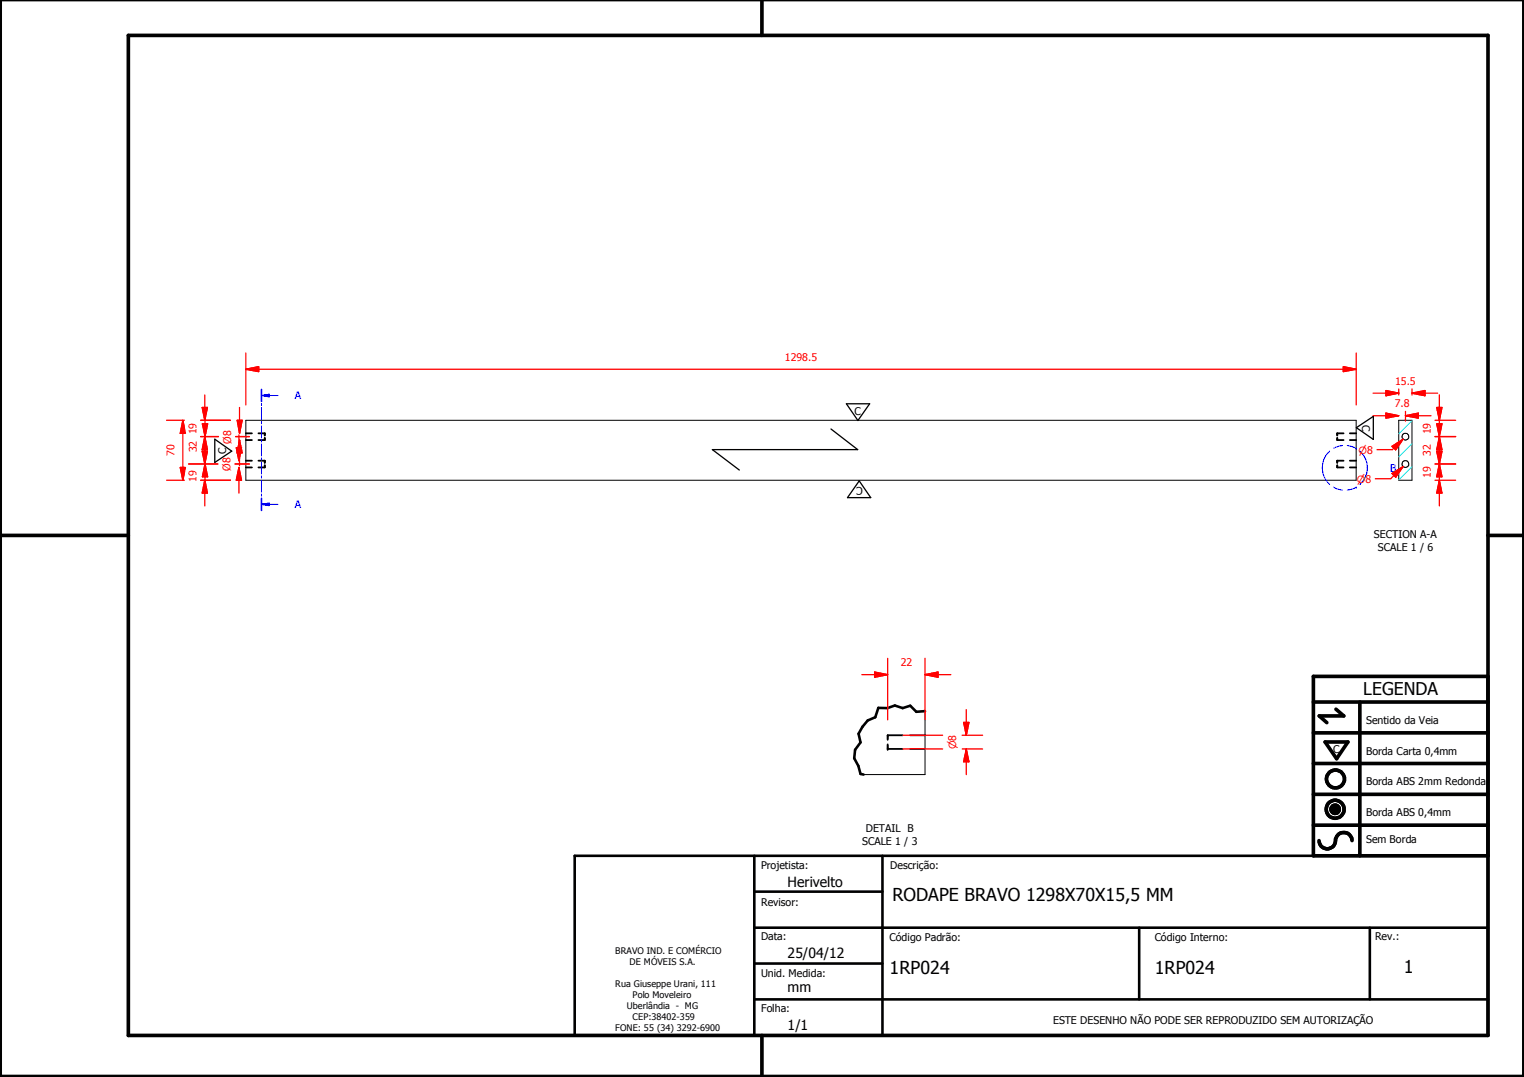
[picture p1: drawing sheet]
<svg xmlns="http://www.w3.org/2000/svg" width="297mm" height="210mm" viewBox="0 0 297 210" stroke-linecap="round" stroke-linejoin="round" font-family="sans-serif">
<g fill="#000">
<circle cx="51.6" cy="84.5" r=".18"/>
<circle cx="51.6" cy="89.8" r=".18"/>
<circle cx="260.6" cy="89.8" r=".18"/>
<circle cx="260.6" cy="84.5" r=".18"/>
<circle cx="173" cy="146" r=".18"/>
</g>
<g fill="none" stroke="#000" stroke-width=".35">
<path d="M47.9 89.8h1.2M47.9 91.1h1.2M47.9 84.5h1.2M47.9 85.8h1.2M50.4 84.5h1.2v.4M50.4 89.8h1.2v.4M51.6 85.3v.5h-1.2M51.6 90.7v.4h-1.2M260.6 90.7v.4h1.3M260.6 85.3v.5h1.3M261.9 89.8h-1.3v.4M261.9 84.5h-1.3v.4"/>
<path d="M263.1 89.8h1.2M263.1 91.1h1.2M263.1 84.5h1.2M263.1 85.8h1.2M173 145.1v.9h2.9M175.9 143.3h-2.9v.9M177.4 143.3h2.9M177.4 146h2.9"/>
</g>
<g fill="none" stroke="#000" stroke-width=".19">
<path d="M47.9 81.9h216.4v11.7h-216.4zM272.6 81.9h2.6v11.7h-2.6zM180.3 138.6v12.4h-12M259.4 157.6l1.6 .1zM259.4 157.7l1.6 .1zM259.4 157.8l1.6 .1zM259.4 157.9h1.6v.1zM259.4 157.9l1.6 .1h-1.5zM259.4 157.6h1.6zM259.5 158h1.5zM259.5 158l1.4 .1zM259.5 157.5l1.5 .1z"/>
<path d="M259.5 158.1h1.4zM259.5 157.4l1.5 .1zM259.5 158.1l1.4 .1zM259.5 157.3l1.4 .1zM259.6 158.2h1.3zM259.6 158.2h1.2zM259.6 157.2l1.3 .1zM259.6 158.2l1.2 .1zM259.6 157.2h1.3zM259.7 158.3h1.1zM259.7 158.3l1 .1zM259.7 157.1l1.1 .1z"/>
<path d="M259.7 157.1h1.1zM259.8 158.4h.9zM259.8 158.4h.8zM259.8 157.1h1zM259.8 157.1h.9zM259.8 158.4l.8 .1zM259.8 157l.9 .1zM259.8 157h.8zM259.9 158.5h.7zM259.9 158.5h.6zM259.9 157h.7zM260 158.5h.5z"/>
<path d="M260 158.5h.4zM260 157h.6zM260.1 158.5h.3zM260.1 158.5h.2zM260.1 156.9l.4 .1zM260.1 156.9h.3zM260.1 156.9h.2z"/>
<circle cx="273.9" cy="85.1" r=".67"/>
<circle cx="273.9" cy="90.4" r=".66"/>
</g>
<path d="M180.3 138.6l-1.7 .1-1.2-1.2-1.5 .5-1.5-.5-1.4 .5h-1.8l-.6 1.8-1.5 .6-1 1.2-.8 1.4 .4 1.7-1 1.4-.2 1.7 .8 1.5 .4 1.5 .6 .2M112 166.8h178v35h-178zM147 173.8h25M147 166.8v35M172 166.8v35M147 194.8h143M147 180.8h143M147 187.8h25M222 180.8v14M267 180.8v14" fill="none" stroke="#000" stroke-width=".51"/>
<g fill="#000">
<path d="M259.4 157.6h1.6zM259.5 157.5l1.5 .1zM259.5 157.4l1.5 .1zM259.5 157.3l1.4 .1zM259.6 157.2l1.3 .1zM259.6 157.2h1.3zM259.7 157.1l1.1 .1zM259.7 157.1h1.1zM259.8 157.1h1zM259.8 157.1h.9zM259.8 157l.9 .1zM259.8 157h.8z"/>
<path d="M259.9 157h.7zM260 157h.6zM260.1 156.9l.4 .1zM260.1 156.9h.3zM260.1 156.9h.2zM260.1 158.5h.2zM260 158.5h.4zM260.1 158.5h.3zM259.9 158.5h.6zM260 158.5h.5zM259.8 158.4l.8 .1zM259.9 158.5h.7z"/>
<path d="M259.8 158.4h.8zM259.7 158.3l1 .1zM259.8 158.4h.9zM259.6 158.2l1.2 .1zM259.7 158.3h1.1zM259.6 158.2h1.2zM259.5 158.1l1.4 .1zM259.6 158.2h1.3zM259.5 158l1.4 .1zM259.5 158.1h1.4zM259.4 157.9l1.6 .1h-1.5zM259.5 158h1.5z"/>
<path d="M259.4 157.6l1.6 .1zM259.4 157.7l1.6 .1zM259.4 157.8l1.6 .1zM259.4 157.9h1.6v.1z"/>
</g>
<g fill="none" stroke="#000" stroke-width=".71">
<path d="M148.5 0v6.9M297 -.1v209.9h-297v-209.9M25 6.9h265v194.9h-265zM0 104.4h25M290 104.4h7M256 136.8h34M260.4 138.2l1.5 1.3h-4.8l1.5 1.3M265 136.8v30M290 131.8h-34v35h34M256 154.8h34M256 148.8h34M256 142.8h34"/>
<path d="M258.3 144.6h4.4l-2.2 3.3zM256 160.8h34M257.1 163.8a1.62 1.62 0 0 0 1.8 1.6 1.62 1.62 0 0 0 1.4-1.9 1.63 1.63 0 0 1 1.7-1.2 1.63 1.63 0 0 1 1.5 1.5M148.5 201.8v8"/>
<circle cx="260.2" cy="157.7" r="1.76"/>
<circle cx="260.2" cy="157.7" r=".82"/>
<circle cx="260.3" cy="151.8" r="1.76"/>
</g>
<g fill="none" stroke="#00f" stroke-width=".19">
<path d="M51 75.9v2.3M51 78.6v.4M51 79.4v2.4M51 77.1h1.4M51 82.2v.4M51 83v2.3M51 85.7v.4M51 86.5v2.4M51 89.2v.5M51 90v2.4M51 92.8v.4M51 93.6v2.3"/>
<path d="M51 96.3v.4M51 97.1v2.4"/>
</g>
<path d="M51 75.9v2.3M51 97.1v2.4" fill="none" stroke="#00f" stroke-width=".3"/>
<path d="M51 77.1l1.4-.3v.5z" fill="#00f"/>
<path d="M51 77.1l1.4-.3v.5zM52.4 77.1h1.8M51 98.3h1.4" fill="none" stroke="#00f" stroke-width=".19"/>
<path d="M51 98.3l1.4-.3v.6z" fill="#00f"/>
<path d="M51 98.3l1.4-.3v.6zM52.4 98.3h1.8M259.2 87.9a4.4 4.4 0 0 0 0 6.5M259.9 95l1 .4 .8 .1M261.7 86.8l-1.8 .6M262.6 86.8l1.7 .6M264.3 87.4h.1M264.3 95h.1M264.3 95l-1.7 .5M265 87.9a4.4 4.4 0 0 1 0 6.5" fill="none" stroke="#00f" stroke-width=".19"/>
<path d="M275.2 91l-2.6 2.6M275.2 86.5l-2.6 2.6M275.2 82l-2.6 2.6" fill="none" stroke="#0ff" stroke-width=".19"/>
<path d="M39.9 79.4v2.5" fill="none" stroke="#f00" stroke-width=".25"/>
<path d="M39.4 79.4h1l-.5 2.5z" fill="#f00"/>
<path d="M39.4 79.4h1l-.5 2.5zM39.9 85.1v2.5" fill="none" stroke="#f00" stroke-width=".25"/>
<path d="M39.9 85.1l.5 2.5h-1z" fill="#f00"/>
<path d="M39.9 77v2.4M39.1 81.9h5.8M39.1 85.1h3.5M39.9 85.1l.5 2.5h-1zM39.9 87.6v2.5M40 90.4v2.5M45.9 85.1h2.7" fill="none" stroke="#f00" stroke-width=".25"/>
<path d="M40 90.4l.5 2.5h-1z" fill="#f00"/>
<path d="M40 90.4l.5 2.5h-1zM40 82.6v2.5" fill="none" stroke="#f00" stroke-width=".25"/>
<path d="M39.5 82.6h1l-.5 2.5z" fill="#f00"/>
<path d="M36.8 90.4h5.7M39.1 85.1h3.5M39.5 82.6h1l-.5 2.5zM39.9 93.6v2.5M40 80.1v2.5M40 92.9v2.5M45.8 90.4h2.8M45.9 85.1h2.7" fill="none" stroke="#f00" stroke-width=".25"/>
<path d="M39.9 93.6l.5 2.5h-1z" fill="#f00"/>
<path d="M39.9 93.6l.5 2.5h-1zM39.9 87.9v2.5" fill="none" stroke="#f00" stroke-width=".25"/>
<path d="M39.4 87.9h1l-.5 2.5z" fill="#f00"/>
<path d="M35.6 91.1v2.5M36.7 90.4h5.8M39.1 93.6h5.8M39.4 87.9h1l-.5 2.5zM39.9 85.4v2.5M39.9 96.1v2.5M45.8 90.4h2.8" fill="none" stroke="#f00" stroke-width=".25"/>
<path d="M35.1 91.1h1l-.5 2.5z" fill="#f00"/>
<path d="M35.1 91.1h1l-.5 2.5zM35.1 91.1l.5 2.5M35.6 81.9v2.6" fill="none" stroke="#f00" stroke-width=".25"/>
<path d="M35.6 81.9l.5 2.6h-1z" fill="#f00"/>
<path d="M32.5 93.6h3.4M32.5 81.9h3.4M35.1 91.1h.8M35.6 81.9l.5 2.6h-1zM35.6 84.5v6.6M35.9 83.4l-.3-1.5-.5 2.6h.8M35.9 92.1l-.3 1.5M39.1 93.6h5.8M39.1 81.9h5.8M46.7 85.8v2.5" fill="none" stroke="#f00" stroke-width=".25"/>
<path d="M46.7 85.8l.5 2.5h-1z" fill="#f00"/>
<path d="M46.7 85.8l.5 2.5h-1zM46.7 81.9v2.6" fill="none" stroke="#f00" stroke-width=".25"/>
<path d="M46.2 81.9h1l-.5 2.6z" fill="#f00"/>
<path d="M46.7 79.4v2.5M46.2 81.9h1l-.5 2.6zM46.6 91.1v2.5M46.7 88.3v2.5" fill="none" stroke="#f00" stroke-width=".25"/>
<path d="M46.6 91.1l.5 2.5h-1z" fill="#f00"/>
<path d="M46.6 91.1l.5 2.5h-1zM46.6 87.2v2.6" fill="none" stroke="#f00" stroke-width=".25"/>
<path d="M46.1 87.2h1l-.5 2.6z" fill="#f00"/>
<path d="M46.1 87.2h1l-.5 2.6zM46.6 84.8v2.4M46.6 93.6v2.5M280.5 93.6v2.5" fill="none" stroke="#f00" stroke-width=".25"/>
<path d="M280.5 93.6l.5 2.5h-1z" fill="#f00"/>
<path d="M280.5 93.6l.5 2.5h-1zM280.5 87.9v2.5" fill="none" stroke="#f00" stroke-width=".25"/>
<path d="M280 87.9h1l-.5 2.5z" fill="#f00"/>
<path d="M279.7 93.6h4M279.7 90.4h4M280 87.9h1l-.5 2.5zM280.5 85.4v2.5M280.5 90.4v2.5M280.5 96.1v2.5" fill="none" stroke="#f00" stroke-width=".25"/>
<path d="M280.5 90.4l.5 2.5h-1z" fill="#f00"/>
<path d="M280.5 90.4l.5 2.5h-1zM280.5 82.6v2.5" fill="none" stroke="#f00" stroke-width=".25"/>
<path d="M280 82.6h1l-.5 2.5z" fill="#f00"/>
<path d="M279.7 85.1h4M279.7 90.4h4M280 82.6h1l-.5 2.5zM280.5 80.1v2.5M280.5 85.1v2.5M280.5 92.9v2.5" fill="none" stroke="#f00" stroke-width=".25"/>
<path d="M280.5 85.1l.5 2.5h-1z" fill="#f00"/>
<path d="M280.5 79.4v2.5M280.5 85.1l.5 2.5h-1z" fill="none" stroke="#f00" stroke-width=".25"/>
<path d="M280 79.4h1l-.5 2.5z" fill="#f00"/>
<path d="M280 79.4h1l-.5 2.5zM280.5 77v2.4M270.1 81h2.5M279.7 81.9h4M279.7 85.1h4M280.5 87.6v2.5" fill="none" stroke="#f00" stroke-width=".25"/>
<path d="M270.1 80.5l2.5 .5-2.5 .5z" fill="#f00"/>
<path d="M270.1 80.5l2.5 .5-2.5 .5zM273.9 81h2.5" fill="none" stroke="#f00" stroke-width=".25"/>
<path d="M273.9 81l2.5-.5v1z" fill="#f00"/>
<path d="M275.2 76.6h2.5M267.6 81h2.5M273.9 81l2.5-.5v1zM273.9 80.2v1.9M276.4 81h2.5" fill="none" stroke="#f00" stroke-width=".25"/>
<path d="M275.2 76.6l2.5-.5v1z" fill="#f00"/>
<path d="M270.1 76.6h2.5M275.2 76.6l2.5-.5v1z" fill="none" stroke="#f00" stroke-width=".25"/>
<path d="M270.1 76.1l2.5 .5-2.5 .5z" fill="#f00"/>
<path d="M267.6 76.6h2.5M270.1 76.1l2.5 .5-2.5 .5zM272.6 75.8v1.2M275.2 75.8v1.2M277.7 76.6h2.5M273.5 90.9l-1.8 1.8" fill="none" stroke="#f00" stroke-width=".25"/>
<path d="M271.3 92.3l2.2-1.4-1.5 2.1z" fill="#f00"/>
<path d="M271.3 92.3l2.2-1.4-1.5 2.1zM271.7 92.7l-.6 .6h-3M273.5 85.6l-1.8 1.7" fill="none" stroke="#f00" stroke-width=".25"/>
<path d="M271.3 87l2.2-1.4-1.5 2.1z" fill="#f00"/>
<path d="M47.9 72h2.5M271.3 87l2.2-1.4-1.5 2.1zM271.7 87.3l-.3 .3h-3" fill="none" stroke="#f00" stroke-width=".25"/>
<path d="M47.9 72l2.5-.5v.9z" fill="#f00"/>
<path d="M47.9 72l2.5-.5v.9zM261.8 72h2.5" fill="none" stroke="#f00" stroke-width=".25"/>
<path d="M261.8 71.5l2.5 .5-2.5 .4z" fill="#f00"/>
<path d="M47.9 68.8v10.1M50.4 72h211.4M261.8 71.5l2.5 .5-2.5 .4zM264.3 68.8v10.1M170.5 131.5h2.5" fill="none" stroke="#f00" stroke-width=".25"/>
<path d="M165 78.7h4.5l-2.3 3.3zM41.9 85.6l3.3 2.3-3.3 2.2zM162 83.6l5.2 4h-28.4l5.3 4M167.5 93.7l2.2 3.3h-4.5zM264.4 83.4l3.3-2.2v4.4z" fill="none" stroke="#000" stroke-width=".25"/>
<path d="M170.5 131l2.5 .5-2.5 .5z" fill="#f00"/>
<path d="M170.5 131l2.5 .5-2.5 .5zM180.3 131.5h2.5" fill="none" stroke="#f00" stroke-width=".25"/>
<path d="M180.3 131.5l2.5-.5v1z" fill="#f00"/>
<path d="M168 131.5h2.5M173 128.3v12M180.3 131.5l2.5-.5v1zM180.3 128.3v12M182.8 131.5h2.5M188.3 140.8v2.5" fill="none" stroke="#f00" stroke-width=".25"/>
<path d="M187.8 140.8h1l-.5 2.5z" fill="#f00"/>
<path d="M187.8 140.8h1l-.5 2.5zM188.3 146v2.5" fill="none" stroke="#f00" stroke-width=".25"/>
<path d="M188.3 146l.5 2.5h-1z" fill="#f00"/>
<path d="M188.3 138.3v2.5M176 146h7.7M176 143.3h7.7M187.5 146h4M187.5 143.3h4M188.3 146l.5 2.5h-1zM188.3 148.5v2.5" fill="none" stroke="#f00" stroke-width=".25"/>
<g font-size="3.5">
<text x="173.9" y="175.7">RODAPE BRAVO 1298X70X15,5 MM</text>
<text x="173.4" y="189.7">1RP024</text>
<text x="225.1" y="189.7">1RP024</text>
<text x="273.6" y="189.7">1</text>
</g>
<text font-size="3.4" x="265.7" y="135.4">LEGENDA</text>
<g font-size="2.7">
<text x="153.5" y="172.8">Herivelto</text>
<text x="153.5" y="186.6">25/04/12</text>
<text x="153.5" y="193.4">mm</text>
<text x="153.5" y="200.8">1/1</text>
</g>
<g font-size="2.1" fill="#f00">
<text x="153" y="70.4">1298.5</text>
<text x="271.9" y="75">15.5</text>
<text x="271.9" y="79.4">7.8</text>
<text x="34" y="88.9" transform="rotate(-90 34 88.9)">70</text>
<text x="38.3" y="84.7" transform="rotate(-90 38.3 84.7)">19</text>
<text x="38.4" y="88.2" transform="rotate(-90 38.4 88.2)">32</text>
<text x="45" y="86.4" transform="rotate(-90 45 86.4)">Ø8</text>
<text x="278.9" y="88.9" transform="rotate(-90 278.9 88.9)">32</text>
<text x="278.9" y="84.7" transform="rotate(-90 278.9 84.7)">19</text>
<text x="38.3" y="93.9" transform="rotate(-90 38.3 93.9)">19</text>
<text x="44.9" y="91.8" transform="rotate(-90 44.9 91.8)">Ø8</text>
<text x="278.9" y="93.2" transform="rotate(-90 278.9 93.2)">19</text>
<text x="175.6" y="129.9">22</text>
</g>
<g font-size="2.1" fill="#00f">
<text x="57.5" y="77.9">A</text>
<text x="270.9" y="91.9">B</text>
<text x="57.5" y="99.1">A</text>
</g>
<g font-size="2.1">
<text x="166.6" y="80.9">C</text>
<text x="265.5" y="82.8" transform="rotate(90 265.5 82.8)">C</text>
<text x="44.1" y="88.6" transform="rotate(-90 44.1 88.6)">C</text>
<text x="168.1" y="94.9" transform="rotate(180 168.1 94.9)">C</text>
<text x="267.8" y="104.9">SECTION A-A</text>
<text x="268.6" y="107.4">SCALE 1 / 6</text>
<text x="266.3" y="141.1">Sentido da Veia</text>
<text x="259.8" y="146.7">C</text>
<text x="266.3" y="147.2">Borda Carta 0,4mm</text>
<text x="266.3" y="153.1">Borda ABS 2mm Redonda</text>
<text x="266.3" y="159">Borda ABS 0,4mm</text>
<text x="168.1" y="164.7">SCALE 1 / 3</text>
<text x="168.8" y="162.2">DETAIL B</text>
<text x="266.3" y="164.4">Sem Borda</text>
<text x="148.4" y="169.3">Projetista:</text>
<text x="173.5" y="169.5">Descrição:</text>
<text x="148.4" y="176.6">Revisor:</text>
<text x="148.4" y="183.2">Data:</text>
<text x="173.4" y="183.3">Código Padrão:</text>
<text x="225.1" y="183.3">Código Interno:</text>
<text x="268" y="183.2">Rev.:</text>
<text x="148.4" y="190.5">Unid. Medida:</text>
<text x="148.4" y="197.2">Folha:</text>
<text x="205.3" y="199.5">ESTE DESENHO NÃO PODE SER REPRODUZIDO SEM AUTORIZAÇÃO</text>
</g>
<g font-size="1.9" fill="#f00">
<text x="264.8" y="88.4">⌀8</text>
<text x="264.5" y="94.1">⌀8</text>
<text x="186.4" y="146" transform="rotate(-90 186.4 146)">⌀8</text>
</g>
<g font-size="1.8">
<text x="119.9" y="186">BRAVO IND. E COMÉRCIO</text>
<text x="122.7" y="188.1">DE MÓVEIS S.A.</text>
<text x="119.9" y="192.4">Rua Giuseppe Urani, 111</text>
<text x="122.2" y="196.7">Uberlândia - MG</text>
<text x="123.3" y="194.6">Polo Moveleiro</text>
<text x="119.9" y="201">FONE: 55 (34) 3292-6900</text>
<text x="123.3" y="198.8">CEP:38402-359</text>
</g>
</svg>
